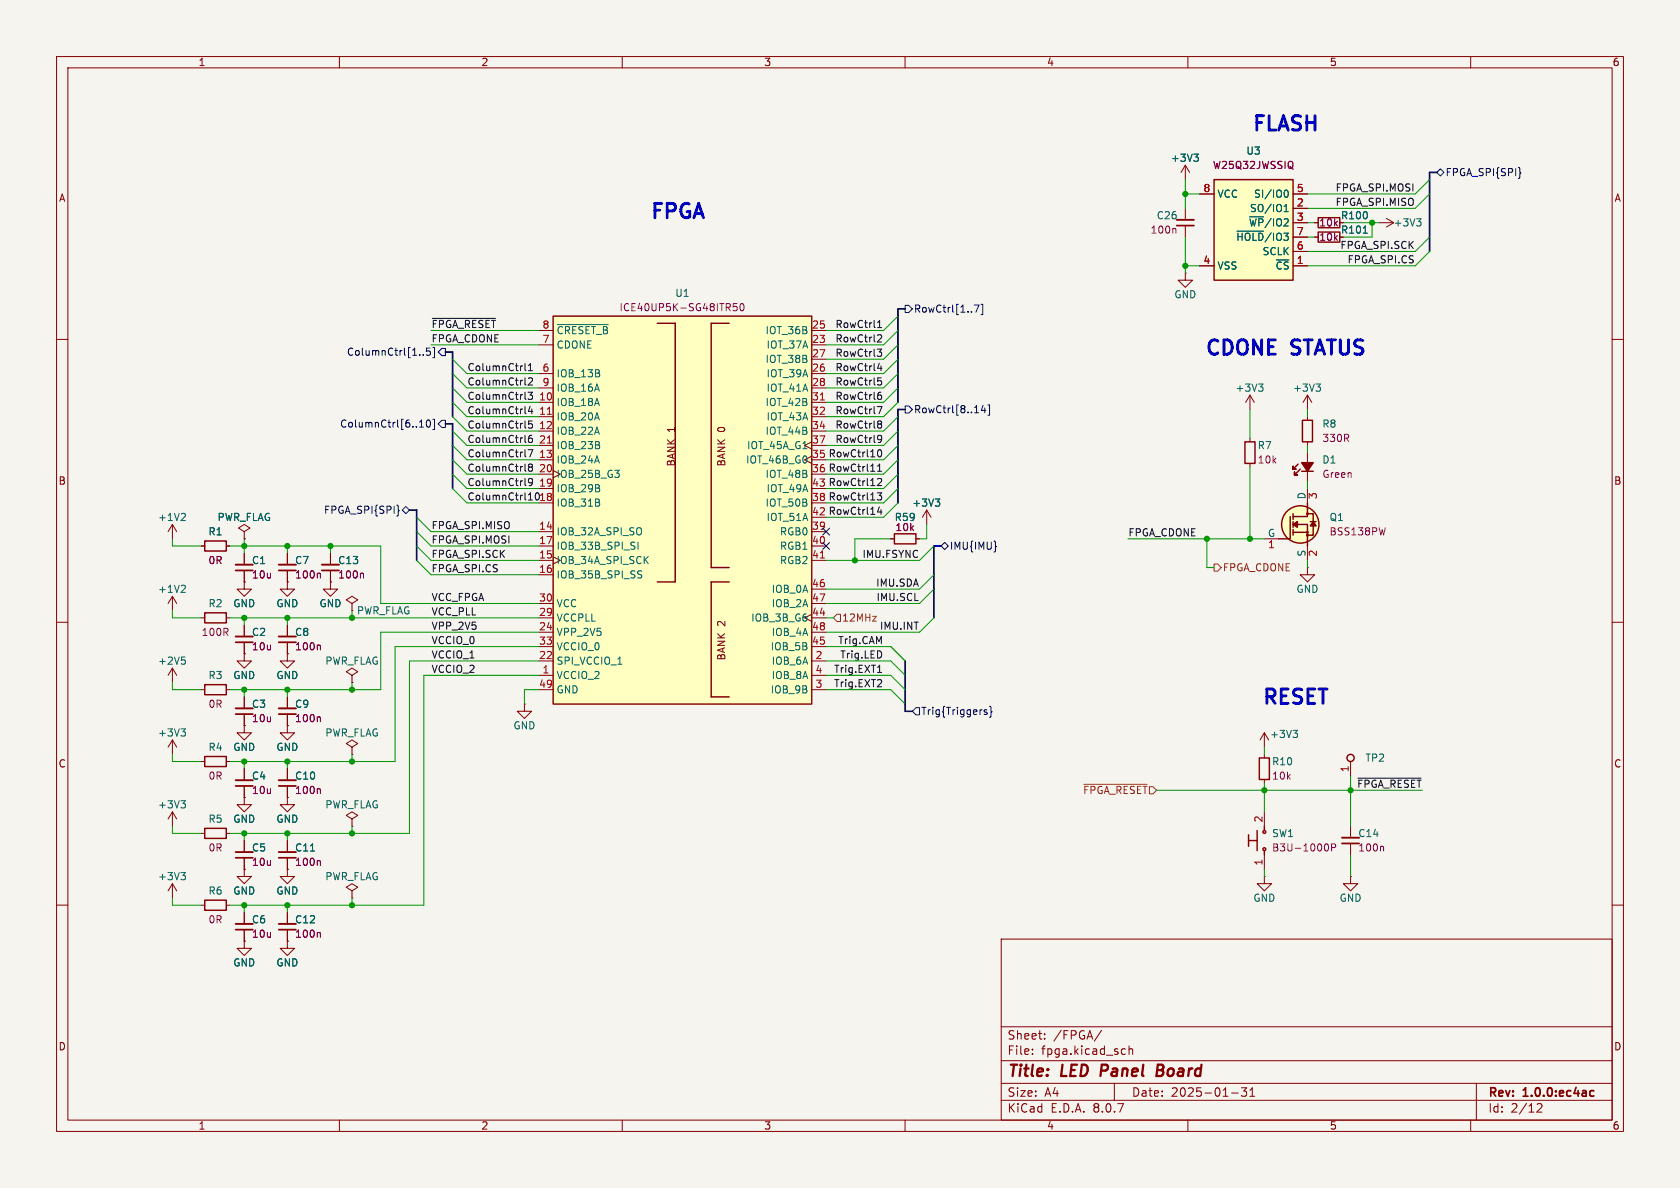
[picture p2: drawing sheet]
<svg xmlns="http://www.w3.org/2000/svg" width="297mm" height="210mm" viewBox="0 0 297 210" stroke-linecap="round" stroke-linejoin="round" font-family="sans-serif">
<path d="M0 0h297v210h-297z" fill="#f5f4ef" stroke="#f5f4ef" stroke-width=".18"/>
<g fill="none" stroke="#840000" stroke-width=".18">
<path d="M10 10h277v190h-277zM12 12h273v186h-273zM60 10v2M110 10v2M160 10v2M210 10v2M260 10v2M10 60h2M285 60h2M157.5 95.3h.6M161.9 95.3h.7M10 110h2"/>
<path d="M285 110h2M50.8 128.3v1.2h1.3l-1.3 1.3-1.3-1.3h1.3M50.8 128.3h.1M30.5 156.2v2.6M30.5 156.2l-.8 1.3M30.5 156.2l.7 1.3M238.8 146.1v2M238.8 149.1v2M10 160h2M35.6 160h.6M40 160h.6M43.2 166.4v1.2h1.2l-1.2 1.3-1.3-1.3h1.3"/>
<path d="M43.2 166.4h.1M43.2 161.3v2M43.2 164.3v2.1M50.8 166.4v1.2h1.3l-1.3 1.3-1.3-1.3h1.3M50.8 166.4h.1M177 166h108v32h-108zM285 160h2M60 198v2M110 198v2M160 198v2M177 194.5h108M177 191.5h108"/>
<path d="M177 187.5h108M177 181.5h108M182.5 186.3v.1M182.5 185.5v.1M184.7 183.6v.1M184.7 182.8v.1M194.7 182.1l-1.2 2M197 191.5v3M198.5 185.4l.5 .1M199 186.3l-.5 .1M199.6 185.5l.2-.1 .4 .1v.9M199.6 184.9v1.5"/>
<path d="M210 198v2M217.7 193.2h1.2M219.5 192.3h.9l-.5 .6 .4 .1v.7l-.2 .1h-.4l-.2-.1M221 193.8h.8M221 192.7l.4-.4v1.5M260 198v2M261 191.5v6.5M271.7 195.2l.6-.1 .2 .1 .1 .3-.9 1.1h.9"/>
</g>
<path d="M237.2 149.1h3.1M41.7 164.3h3M281.2 193.7h.6M281.2 192.9h.6" fill="none" stroke="#840000" stroke-width=".3"/>
<path d="M194.8 188.2l-.3 2M204.6 189.2h.6M205.2 189.2l.3 .1M205.4 188.2h-.7l-.3 2 1-.1M205.4 189.1l-.2 .1" fill="none" stroke="#840000" stroke-width=".4"/>
<path d="M237.2 148.1h3.1M41.7 163.3h3" fill="none" stroke="#840000" stroke-width=".33"/>
<path d="M244.4 149.6l.2 .2v.6" fill="none" stroke="#840084" stroke-width=".18"/>
<path d="M32 154.2h.8l-.4 .5M32.5 154.7l.3 .3v.3l-.3 .2" fill="none" stroke="#006464" stroke-width=".18"/>
<path d="M158.1 94.4h3.8v1.7h-3.8zM36.2 159.1h3.8v1.8h-3.8z" fill="none" stroke="#840000" stroke-width=".25"/>
<path d="M116.2 57.2h3.2v45.7h-3.2M128.9 57.2h-3.2v43.1h3.2M128.9 102.9h-3.2v20.3h3.2" fill="none" stroke="#ffffc2" stroke-width=".18"/>
<path d="M97.8 55.9h45.7v68.6h-45.7z" fill="#ffffc2"/>
<g fill="none" stroke="#840000" stroke-width=".25">
<path d="M97.8 55.9h45.7v68.6h-45.7zM116.2 57.2h3.2v45.7h-3.2M128.9 57.2h-3.2v43.1h3.2M220.1 78.1h1.8v3.8h-1.8zM229.5 82l-.9 .9v-.5v.5h.5h-.5M229.9 82.9l-1 1v-.5v.5h.5h-.5M230.1 83.3h2.1M128.9 102.9h-3.2v20.3h3.2M36.2 121h3.8v1.8h-3.8zM36.2 146.4h3.8v1.8h-3.8zM220.7 147.6v2M220.7 148.6h1.5"/>
<path d="M222.2 146.8v3.6M223.5 146.1v.7M223.5 150.4v.7"/>
<circle cx="223.5" cy="147.1" r=".25"/>
<circle cx="223.5" cy="150.1" r=".25"/>
</g>
<g fill="none" stroke="#840000" stroke-width=".18">
<path d="M95.2 58.4h2.6M143.5 58.4h2.5M95.2 71.1h2.6M95.2 73.7h2.6M95.2 76.2h2.6M95.2 78.7h2.6M95.2 61h2.6M95.2 66h2.6M95.2 68.6h2.6M143.5 78.1l-1.3 .6 1.3 .7M143.5 71.1h2.5M143.5 73.7h2.5"/>
<path d="M143.5 76.2h2.5M143.5 78.7h2.5M143.5 61h2.5M143.5 66h2.5M143.5 63.5h2.5M143.5 68.6h2.5M221 69.9v2.5M221 77.5v.6M221 69.9l-.8 1.2M221 69.9l.7 1.2M231.1 69.9v2.5M231.1 69.9l-.7 1.2"/>
<path d="M231.1 69.9l.8 1.2M95.2 81.3h2.6M95.2 94h2.6M95.2 99.1h2.6M95.2 96.5h2.6M95.2 88.9h2.6M95.2 86.4h2.6M95.2 83.8h2.6M97.8 98.4l1.3 .7-1.3 .6M97.8 83.2l1.3 .6-1.3 .7M143.5 80.6l-1.3 .7 1.3 .6M143.5 94h2.5"/>
<path d="M143.5 99.1h2.5M143.5 96.5h2.5M221 81.9v.7M231.1 80v1.9M231.1 83.2v1.9M95.2 119.4h2.6M95.2 101.6h2.6M95.2 116.8h2.6M95.2 111.8h2.6M95.2 109.2h2.6M95.2 106.7h2.6M95.2 114.3h2.6"/>
<path d="M143.5 108.6l-1.3 .6 1.3 .7M143.5 119.4h2.5M143.5 116.8h2.5M143.5 111.8h2.5M143.5 109.2h2.5M143.5 106.7h2.5M143.5 114.3h2.5M143.5 104.1h2.5M35.6 121.9h.6M40 121.9h.6M95.2 121.9h2.6M143.5 121.9h2.5"/>
<path d="M35.6 147.3h.6M40 147.3h.6M62.2 144.8l1-.7-1-.6-1 .6 1 .7v1.3M62.2 146.1h.1M223.5 154.9v1.3h1.3l-1.3 1.3-1.3-1.3h1.3M223.5 154.9h.1M223.5 143.5v2.6M223.5 151.1v2.6M238.8 154.9v1.3h1.2l-1.2 1.3-1.3-1.3h1.3M238.8 154.9h.1"/>
</g>
<path d="M96.8 73.2h.7M96.8 78.3h.7M145 70.7h.7M145 98.6h.7" fill="none" stroke="#a90000" stroke-width=".18"/>
<path d="M98.5 57.4h9M222.5 67.9h.8l-.4 .5M223 68.4l.3 .2v.3l-.3 .3M232.7 67.9h.7l-.4 .5M233.2 68.4l.2 .2v.3l-.2 .3M108.7 83.1h.8l-.5 .5M109.3 83.7l.2 .2-.2 .4M112.8 95.8v1.3M114.1 98.9l.5 .7M114.6 98.4l-.7 .7M113 101.5l.3 .1 .2 .3-.3 .3h-.3M113 100.9l.5 .1" fill="none" stroke="#006464" stroke-width=".18"/>
<path d="M130.3 53.7h-.6l-.1 .6 .2-.2 .4 .1 .1 .2v.4l-.2 .1-.5-.1M130.9 53.8l.2-.1a.68 .68 0 0 1 .5 .6 .68 .68 0 0 1-.5 .6l-.2-.1-.1-.3zM234.4 149.2a.68 .68 0 0 1 .5 .6 .68 .68 0 0 1-.5 .6M235.4 149.8h.6l.1-.2v-.3l-.7-.1v1.2" fill="none" stroke="#840084" stroke-width=".18"/>
<path d="M230.1 81.8h2.1l-1.1 1.5z" fill="#840000" stroke="#840000" stroke-width=".25"/>
<g fill="#ffffc2">
<path d="M228.6 94.1v.5z"/>
<path d="M228.6 93.6v.5z"/>
<path d="M228.6 92.7v.5z"/>
<path d="M228.6 92.2v.5z"/>
<path d="M228.6 90.8v1z"/>
</g>
<path d="M228.6 94.1h2.5" fill="none" stroke="#ffffc2" stroke-width=".18"/>
<g fill="#ffffc2">
<path d="M231.6 92.2h1.1z"/>
<path d="M228.6 92.7h2.5v3.8z"/>
<path d="M228.6 91.3l2.5-2.4v2.4z"/>
<path d="M231 90.8h1.2v3.8h-1.2z"/>
</g>
<g fill="#ffffc2" stroke="#ffffc2" stroke-width=".18">
<circle cx="229.9" cy="92.7" r="3.3"/>
<circle cx="231.1" cy="94.6" r=".13"/>
<circle cx="231.1" cy="94.1" r=".13"/>
<circle cx="231.1" cy="90.8" r=".13"/>
</g>
<g fill="none" stroke="#840000" stroke-width=".25">
<path d="M233 38.5h3.9v1.8h-3.9zM233 41h3.9v1.8h-3.9zM230.3 74.3h1.7v3.8h-1.7zM228.1 91.3v4h-2M228.6 92.7h2.5v3.8M228.6 90.8v1M228.6 92.2v1M228.6 93.6v1M228.6 94.1h2.5M231 90.8h1.2v3.8h-1.2M231.1 88.9v2.4h-2.5M231.6 92.2h1.1"/>
<path d="M36.2 133.7h3.8v1.8h-3.8z"/>
<circle cx="229.9" cy="92.7" r="3.3"/>
<circle cx="231.1" cy="90.8" r=".13"/>
<circle cx="231.1" cy="94.6" r=".13"/>
<circle cx="231.1" cy="94.1" r=".13"/>
</g>
<g fill="#840000" stroke="#840000" stroke-width=".25">
<path d="M228.6 92.7l.8-.5v1z"/>
<path d="M232.2 92.2l.5 .8h-1.1z"/>
</g>
<g fill="none" stroke="#840000" stroke-width=".18">
<path d="M209.5 29.2v2.6M209.5 36.8v2.1M209.5 39.9v2M209.5 29.2l-.7 1.3M209.5 29.2l.8 1.3M232.4 39.4h.6M243.8 39.4h2.6M245.1 38.6l1.3 .8M246.4 39.4l-1.3 .7M209.5 48.3v1.2h-1.2l1.2 1.3 1.3-1.3h-1.3M209.5 48.3h.1M232.4 41.9h.6"/>
<path d="M231.1 73.7v.6M231.1 78.1v.6M58.4 97.8v2M163.8 90.2v2.5M163.8 90.2l-.7 1.2M163.8 90.2l.8 1.2M223.5 95.3h2.6M231.1 86.4v2.5M231.1 96.5v2.6M58.4 100.8v2.1M62.2 106.7l1-.7-1-.6-1 .6 1 .7v1.3M62.2 108h.1"/>
<path d="M30.5 130.8v2.6M30.5 130.8l-.8 1.3M30.5 130.8l.7 1.3M35.6 134.6h.6M40 134.6h.6M43.2 128.3v1.2h1.2l-1.2 1.3-1.3-1.3h1.3M43.2 128.3h.1M43.2 123.2v2M43.2 126.2v2.1M43.2 135.9v2M43.2 138.9v2.1M50.8 135.9v2"/>
<path d="M50.8 138.9v2.1M30.5 143.5v2.6M30.5 143.5l-.8 1.3M30.5 143.5l.7 1.3M43.2 141v1.2h1.2l-1.2 1.3-1.3-1.3h1.3M43.2 141h.1M50.8 141v1.2h1.3l-1.3 1.3-1.3-1.3h1.3M50.8 141h.1M62.2 157.5l1-.7-1-.6-1 .6 1 .7v1.3M62.2 158.8h.1M50.8 161.3v2M50.8 164.3v2.1"/>
</g>
<path d="M207.7 40.4l.2 .2v.6M244.9 93.3l-.3 1.3M64.1 101.3l.2 .2v.7M56.5 139.4l.1 .2v.7M56.5 164.8l.1 .2v.7" fill="none" stroke="#840084" stroke-width=".18"/>
<path d="M208 39.9h3.1M56.9 100.8h3M41.7 138.9h3M41.7 126.2h3M49.3 138.9h3M49.3 164.3h3" fill="none" stroke="#840000" stroke-width=".3"/>
<path d="M208 38.9h3.1M56.9 99.8h3M41.7 137.9h3M41.7 125.2h3M49.3 137.9h3M49.3 163.3h3" fill="none" stroke="#840000" stroke-width=".33"/>
<path d="M211.1 27.2h.7l-.4 .5M211.6 27.7l.2 .3v.3l-.2 .2M250.4 38.7h.8l-.4 .5M251 39.2l.2 .2v.3l-.2 .2M241 41.2h.7M165.3 88.2h.8l-.4 .5M165.9 88.7l.2 .2v.3l-.2 .3M32 128.8h.8l-.4 .5M32.5 129.3l.3 .3v.3l-.3 .2M32 141.5h.8l-.4 .5M32.5 142l.3 .3v.3l-.3 .2" fill="none" stroke="#006464" stroke-width=".18"/>
<path d="M214.6 31.8h14v17.7h-14z" fill="#ffffc2"/>
<g fill="none" stroke="#840000" stroke-width=".25">
<path d="M214.6 31.8h14v17.7h-14zM36.2 95.6h3.8v1.8h-3.8zM36.2 108.3h3.8v1.8h-3.8zM222.6 134h1.8v3.8h-1.8z"/>
<circle cx="238.8" cy="134" r=".63"/>
</g>
<g fill="none" stroke="#840000" stroke-width=".18">
<path d="M212.1 34.3h2.5M228.6 36.8h2.5M228.6 39.4h2.5M228.6 34.3h2.5M232.4 39.4h.6M212.1 47h2.5M228.6 47h2.5M228.6 44.5h2.5M228.6 41.9h2.5M232.4 41.9h.6M30.5 92.7v2.6M30.5 92.7l-.8 1.3"/>
<path d="M30.5 92.7l.7 1.3M35.6 96.5h.6M40 96.5h.6M43.2 94l1-.7-1-.6-1 .6 1 .7v1.3M43.2 95.3h.1M43.2 97.8v2M50.8 97.8v2M58.4 97.8v2M157.5 95.3h.6M161.9 95.3h.7M30.5 105.4l-.8 1.3M30.5 105.4v2.6"/>
<path d="M30.5 118.1v2.6M30.5 105.4l.7 1.3M30.5 118.1l-.8 1.3M30.5 118.1l.7 1.3M35.6 109.2h.6M40 109.2h.6M43.2 115.6v1.2h1.2l-1.2 1.3-1.3-1.3h1.3M43.2 115.6h.1M43.2 102.9v1.2h1.2l-1.2 1.3-1.3-1.3h1.3M43.2 102.9h.1M43.2 100.8v2.1M43.2 110.5v2"/>
<path d="M43.2 113.5v2.1M50.8 115.6v1.2h1.3l-1.3 1.3-1.3-1.3h1.3M50.8 115.6h.1M50.8 102.9v1.2h1.3l-1.3 1.3-1.3-1.3h1.3M50.8 102.9h.1M50.8 100.8v2.1M50.8 110.5v2M50.8 113.5v2.1M58.4 102.9v1.2h1.3l-1.3 1.3-1.3-1.3h1.3M58.4 102.9h.1M58.4 100.8v2.1M62.2 119.4l1-.7-1-.6-1 .6 1 .7v1.3"/>
<path d="M231.1 100.3v1.3h1.3l-1.3 1.3-1.2-1.3h1.2M231.1 100.3h.1M43.2 128.3h.1M43.2 123.2v2M43.2 126.2v2.1M43.2 135.9v2M43.2 138.9v2.1M50.8 128.3h.1M50.8 123.2v2M50.8 126.2v2.1M50.8 135.9v2M50.8 138.9v2.1"/>
<path d="M62.2 120.7h.1M62.2 132.1l1-.7-1-.6-1 .6 1 .7v1.3M62.2 133.4h.1M92.7 124.5v1.2h1.3l-1.3 1.3-1.3-1.3h1.3M92.7 124.5h.1M223.5 129.5v2.6M223.5 133.4v.6M223.5 137.8v.6M223.5 129.5l-.7 1.3M223.5 129.5l.8 1.3M238.8 134.6v2.6M43.2 153.7v1.2h1.2l-1.2 1.3-1.3-1.3h1.3"/>
<path d="M43.2 153.7h.1M43.2 141h.1M43.2 148.6v2M43.2 151.6v2.1M50.8 153.7v1.2h1.3l-1.3 1.3-1.3-1.3h1.3M50.8 153.7h.1M50.8 141h.1M50.8 148.6v2M50.8 151.6v2.1M43.2 166.4h.1M43.2 161.3v2M43.2 164.3v2.1"/>
<path d="M50.8 166.4h.1M50.8 161.3v2M50.8 164.3v2.1"/>
</g>
<g fill="none" stroke="#006464" stroke-width=".18">
<path d="M211.1 27.2h.7l-.4 .5M211.6 27.7l.2 .3v.3l-.2 .2M227 37.4h.7M227 36.5l.4-.4v1.3M227.1 33.7l.2-.1a.68 .68 0 0 1 .5 .6 .68 .68 0 0 1-.5 .7l-.2-.2M218.7 40.9h4.7M241 41.2h.7M32.5 90.7l.3 .3-.1 .3-.7 .7h.8M165.3 88.2h.8l-.4 .5M165.9 88.7l.2 .2v.3l-.2 .3M32.1 116.1h.6M32.5 103.4l.3 .3-.1 .3-.7 .7h.8"/>
<path d="M32.5 116.6l.3 .3v.3l-.3 .2M228.6 129.1h.8l-.4 .5M229.1 129.6l.3 .2v.3l-.3 .3M54.9 150.4h.7"/>
</g>
<path d="M41.7 113.5h3M41.7 100.8h3M49.3 113.5h3M49.3 100.8h3M49.3 126.2h3M41.7 151.6h3M49.3 151.6h3" fill="none" stroke="#840000" stroke-width=".3"/>
<path d="M41.7 99.8h3M49.3 99.8h3M41.7 112.5h3M49.3 112.5h3M49.3 125.2h3M41.7 150.6h3M49.3 150.6h3" fill="none" stroke="#840000" stroke-width=".33"/>
<path d="M56.5 114l.1 .2v.7M56.5 101.3l.1 .2v.7M64.1 101.3l.2 .2v.7M56.5 126.7l.1 .2v.7M56.5 139.4l.1 .2v.7M56.5 152.1l.1 .2v.7M56.5 164.8l.1 .2v.7" fill="none" stroke="#840084" stroke-width=".18"/>
<path d="M214.6 99.7h.7l.6 .6-.6 .7h-.7zM148 108.6h.6v1.3h-.6l-.7-.7zM191.6 138.7h11.2" fill="none" stroke="#725600" stroke-width=".18"/>
<g fill="none" stroke="#000084" stroke-width=".18">
<path d="M254 30.5l.6-.7 .7 .7-.7 .6zM268.7 30.4l.2 .2-.2 .2M160 54h.7l.6 .6-.6 .6h-.7zM172.2 53.9h.9l-.6 1.3M173.4 53.8h.3v1.8h-.3M74.2 75.5h.7M74.3 74.5l.2-.3v1.3M74.8 62.7v.1M75.5 74.4l.2-.2a.68 .68 0 0 1 .4 .7 .68 .68 0 0 1-.4 .6l-.2-.1-.1-.4zM76 61.5h-.6v.6l.1-.1 .5 .1 .1 .2-.1 .4-.2 .1-.4-.1M76.5 74.1h.3v1.8h-.3M76.8 61.4v1.8h-.3"/>
<path d="M78.1 61.6h.6v1.3h-.6l-.6-.7zM78.1 74.3h.6v1.3h-.6l-.6-.7zM160 71.8h.7l.6 .6-.6 .6h-.7zM173.8 71.6l-.3 .9h.8M174.1 72.1v.9M174.6 71.6h.3v1.8h-.3M70.4 90.1l.2 .2-.2 .1M71.1 90.2l.7-.7 .6 .7-.6 .6zM145.4 93.4l1.3 1.2M145.4 95.9l1.3 1.2M146.7 93.4l-1.3 1.2M146.7 95.9l-1.3 1.2"/>
<path d="M166.4 96.5l.6-.6 .6 .6-.6 .7zM176 96.6h.2l-.2 .1M161.9 125.1h.7v1.3h-.7l-.6-.7zM174 125.7l.5 .4-.2 .2-.3-.1M174.5 125.5h-.3l-.2 .1M174.9 124.9l.3 .1v.6l.2 .2-.2 .2v.6l-.3 .2"/>
</g>
<g fill="none" stroke="#0f0f0f" stroke-width=".18">
<path d="M76.4 56.3h11.2M155.1 57l.4-.4v1.3M155.1 57.9h.8M155.3 59.2h.4l.2 .3-.8 .9h.8M92.8 64.3v1l.2 .2M92.9 78.2h.1M92.9 70.5l.1 .1M92.9 75.6l.1 .1M92.9 73.1h.1M92.9 68l.1 .1M93.4 79.5h.8l-.5 1.3M93.4 69.3h.7l-.4 .5 .4 .1v.6l-.2 .1-.5-.1"/>
<path d="M93.4 66.9l.5-.1 .2 .4-.7 .9h.7M93.4 65.5h.7M93.4 64.6l.4-.3v1.2M93.7 71.8l-.3 .9h.8M94 77h-.3a.86 .86 0 0 0 0 1.2l.4-.1v-.4l-.2-.3h-.2l-.3 .3M94 72.3v.8M94.1 74.4h-.6l-.1 .6 .2-.1 .4 .1 .1 .1v.5l-.2 .1-.5-.1M155.1 61.7h.8l-.5 .5 .4 .1 .1 .4-.3 .3h-.3M155.1 71.9h.8l-.5 1.2M155.1 80l.2-.4 .1-.1a.68 .68 0 0 1 .5 .6 .68 .68 0 0 1-.5 .7l-.1-.2-.2-.3M155.2 66.8h.6M155.3 67.3h.3l.3 .2-.2 .5-.4 .1"/>
<path d="M155.4 69.8h.2l.3 .3-.1 .4-.4 .1M155.4 74.4h.2l.3 .3-.3 .3M155.4 77l.4 .1a.84 .84 0 0 1-.3 1.1h-.2M155.4 75h.2M155.4 64.2l-.3 .9h.8M155.6 75l.3 .2v.2l-.2 .2-.3 .1M155.7 69.3l-.3 .1M155.7 64.7v.8M155.9 77.5l-.3 .2h-.2M92.9 80.7l.1 .1M92.9 85.8h.1M92.9 83.2l.1 .1"/>
<path d="M93.4 88.4h.7M93.7 82.6l-.3 .2 .1 .4 .2 .1 .3-.1 .1-.1v-.3l-.2-.2M93.7 82.6l-.3-.3 .3-.3h.2l.2 .3-.2 .3M93.7 82.6h.2M94.1 85.1l-.2 .3-.4-.1-.1-.2 .1-.5h.4l.2 .1a.84 .84 0 0 1-.3 1.1h-.3M94.8 87.2l-.2 .4 .2 .7M155.1 87.1h.8l-.5 .5 .4 .1v.6l-.2 .1-.5-.1M155.1 83.3h.8M155.1 82.4l.4-.4v1.3M155.1 84.7l.5-.1 .3 .3-.8 .9h.8M155.4 89.6l-.3 .9h.8M155.7 90.1v.8"/>
<path d="M155.1 118.9h.8M155.1 121.4h.8M155.8 120.3v.4M240.1 137.6h11.1"/>
</g>
<path d="M254 30.5h-1.3v14M160 54.6h-1.3v16.5M78.7 62.2h1.3v11.5M78.7 74.9h1.3v11.5M160 72.4h-1.3v16.5M72.4 90.2h1.3v8.9M166.4 96.5h-1.3v12.7M160 116.8v8.9h1.3" fill="none" stroke="#000084" stroke-width=".3"/>
<g fill="none" stroke="#009600" stroke-width=".18">
<path d="M209.5 34.3h2.6M209.5 31.8v5M231.1 39.4h1.3M237.5 39.4h6.3M242.6 39.4v2.5h-5.1M252.7 31.8l-2.5 2.5h-19.1M252.7 34.3l-2.5 2.5h-19.1M76.2 58.4h19M158.7 58.4l-2.5 2.6h-10.2M158.7 55.9l-2.5 2.5h-10.2M209.5 47h2.6M209.5 41.9v6.4"/>
<path d="M231.1 41.9h1.3M252.7 44.5l-2.5 2.5h-19.1M252.7 41.9l-2.5 2.6h-19.1M76.2 61h19M80 66l2.5 2.6h12.7M80 63.5l2.5 2.5h12.7M80 76.2l2.5 2.5h12.7M80 68.6l2.5 2.5h12.7M80 71.1l2.5 2.6h12.7M80 73.7l2.5 2.5h12.7M80 78.7l2.5 2.6h12.7M158.7 66l-2.5 2.6h-10.2"/>
<path d="M158.7 63.5l-2.5 2.5h-10.2M158.7 76.2l-2.5 2.5h-10.2M158.7 68.6l-2.5 2.5h-10.2M158.7 71.1l-2.5 2.6h-10.2M158.7 73.7l-2.5 2.5h-10.2M158.7 61l-2.5 2.5h-10.2M158.7 78.7l-2.5 2.6h-10.2M221 72.4v5.1M231.1 72.4v1.3M231.1 78.7v1.3M30.5 95.3v1.2h5.1M40.6 96.5h26.7v10.2h27.9"/>
<path d="M43.2 95.3v2.5M50.8 96.5v1.3M58.4 96.5v1.3M73.7 94l2.5 2.5h19M73.7 96.5l2.5 2.6h19M73.7 99.1l2.5 2.5h19M73.7 91.4l2.5 2.6h19M80 86.4l2.5 2.5h12.7M80 81.3l2.5 2.5h12.7M80 83.8l2.5 2.6h12.7M157.5 95.3h-6.4v3.8M158.7 86.4l-2.5 2.5h-10.2"/>
<path d="M158.7 88.9l-2.5 2.5h-10.2M158.7 81.3l-2.5 2.5h-10.2M158.7 83.8l-2.5 2.6h-10.2M163.8 92.7v2.6h-1.2M165.1 96.5l-2.5 2.6h-16.6M199.4 95.3h24.1M213.4 95.3v5h1.2M221 82.6v12.7M231.1 85.1v1.3M231.1 99.1v1.2M30.5 108v1.2h5.1M40.6 109.2h54.6"/>
<path d="M43.2 109.2v1.3M50.8 109.2v1.3M62.2 108v1.2M95.2 116.8h-22.8v30.5h-31.8M95.2 111.8h-27.9v10.1h-26.7M95.2 114.3h-25.4v20.3h-29.2M95.2 119.4h-20.3v40.6h-34.3M146 109.2h1.3M146 116.8h11.5l2.5 2.6M146 114.3h11.5l2.5 2.5M146 119.4h11.5l2.5 2.5M165.1 104.1l-2.5 2.6h-16.6"/>
<path d="M165.1 109.2l-2.5 2.6h-16.6M165.1 101.6l-2.5 2.5h-16.6M30.5 120.7v1.2h5.1M30.5 133.4v1.2h5.1M43.2 121.9v1.3M43.2 134.6v1.3M50.8 121.9v1.3M50.8 134.6v1.3M62.2 120.7v1.2M62.2 133.4v1.2M95.2 121.9h-2.5v2.6M146 121.9h11.5l2.5 2.6"/>
<path d="M204.5 139.7h47M223.5 132.1v1.3M223.5 138.4v5.1M238.8 137.2v8.9M30.5 158.8v1.2h5.1M30.5 146.1v1.2h5.1M43.2 147.3v1.3M50.8 147.3v1.3M62.2 146.1v1.2M62.2 158.8v1.2M223.5 153.7v1.2M238.8 151.1v3.8"/>
<path d="M43.2 160v1.3M50.8 160v1.3"/>
</g>
<g fill="#009600" stroke="#009600" stroke-width=".18">
<circle cx="238.8" cy="139.7" r=".46"/>
<circle cx="221" cy="95.3" r=".46"/>
<circle cx="213.4" cy="95.3" r=".46"/>
<circle cx="223.5" cy="139.7" r=".46"/>
<circle cx="151.1" cy="99.1" r=".46"/>
<circle cx="242.6" cy="39.4" r=".46"/>
<circle cx="209.5" cy="47" r=".46"/>
<circle cx="209.5" cy="34.3" r=".46"/>
<circle cx="62.2" cy="109.2" r=".46"/>
<circle cx="50.8" cy="121.9" r=".46"/>
<circle cx="43.2" cy="121.9" r=".46"/>
<circle cx="43.2" cy="134.6" r=".46"/>
<circle cx="62.2" cy="121.9" r=".46"/>
<circle cx="62.2" cy="134.6" r=".46"/>
<circle cx="50.8" cy="109.2" r=".46"/>
<circle cx="43.2" cy="109.2" r=".46"/>
<circle cx="43.2" cy="96.5" r=".46"/>
<circle cx="50.8" cy="96.5" r=".46"/>
<circle cx="43.2" cy="160" r=".46"/>
<circle cx="43.2" cy="147.3" r=".46"/>
<circle cx="62.2" cy="147.3" r=".46"/>
<circle cx="50.8" cy="147.3" r=".46"/>
<circle cx="50.8" cy="134.6" r=".46"/>
<circle cx="50.8" cy="160" r=".46"/>
<circle cx="62.2" cy="160" r=".46"/>
<circle cx="58.4" cy="96.5" r=".46"/>
</g>
<g font-size="3.5" fill="#0000c2">
<text x="221.1" y="23.9">FLASH</text>
<text x="114.7" y="39.4">FPGA</text>
<text x="212.7" y="63.5">CDONE</text>
<text x="228.4" y="63.5">STATUS</text>
<text x="222.9" y="125.2">RESET</text>
</g>
<g font-size="2.8" fill="#840000">
<text x="178" y="190.9">Title:</text>
<text x="187.7" y="190.9">LED</text>
<text x="195.4" y="190.9">Panel</text>
<text x="206.1" y="190.9">Board</text>
</g>
<g font-size="2.1" fill="#840000">
<text x="178" y="184">Sheet:</text>
<text x="186.2" y="184">/FPGA/</text>
<text x="178" y="186.7">File:</text>
<text x="184.1" y="186.7">fpga.kicad_sch</text>
<text x="178" y="196.9">KiCad</text>
<text x="178" y="194.1">Size:</text>
<text x="184.7" y="194.1">A4</text>
<text x="185.7" y="196.9">E.D.A.</text>
<text x="193.3" y="196.9">8.0.7</text>
<text x="200" y="194.1">Date:</text>
<text x="207" y="194.1">2025-01-31</text>
<text x="263" y="194.3">Rev:</text>
<text x="263" y="196.9">Id:</text>
<text x="267.1" y="196.9">2/12</text>
<text x="269.4" y="194.3">1.0.0:ec4ac</text>
</g>
<g font-size="1.8" fill="#840000">
<text x="35" y="11.9">1</text>
<text x="85" y="11.9">2</text>
<text x="135" y="11.9">3</text>
<text x="185" y="11.9">4</text>
<text x="235" y="11.9">5</text>
<text x="285" y="11.9">6</text>
<text x="10.3" y="35.9">A</text>
<text x="285.3" y="35.9">A</text>
<text x="237" y="39">R100</text>
<text x="237" y="41.5">R101</text>
<text x="119.5" y="76.4" transform="rotate(-90 119.5 76.4)">1</text>
<text x="128.4" y="76.4" transform="rotate(-90 128.4 76.4)">0</text>
<text x="119.5" y="82.6" transform="rotate(-90 119.5 82.6)">BANK</text>
<text x="128.4" y="82.6" transform="rotate(-90 128.4 82.6)">BANK</text>
<text x="10.3" y="85.9">B</text>
<text x="285.3" y="85.9">B</text>
<text x="128.4" y="110.7" transform="rotate(-90 128.4 110.7)">2</text>
<text x="128.4" y="116.8" transform="rotate(-90 128.4 116.8)">BANK</text>
<text x="10.3" y="135.9">C</text>
<text x="285.3" y="135.9">C</text>
<text x="10.3" y="185.9">D</text>
<text x="285.3" y="185.9">D</text>
<text x="35" y="199.9">1</text>
<text x="85" y="199.9">2</text>
<text x="135" y="199.9">3</text>
<text x="185" y="199.9">4</text>
<text x="235" y="199.9">5</text>
<text x="285" y="199.9">6</text>
</g>
<g font-size="1.8" fill="#006464">
<text x="206.9" y="28.8">+3V3</text>
<text x="220.2" y="27.5">U3</text>
<text x="215.1" y="35.2">VCC</text>
<text x="221.6" y="35.2">SI/IO0</text>
<text x="204.4" y="39">C26</text>
<text x="220.7" y="40.2">~{WP}/IO2</text>
<text x="220.9" y="37.7">SO/IO1</text>
<text x="246.3" y="40.2">+3V3</text>
<text x="215.1" y="47.9">VSS</text>
<text x="218.5" y="42.8">~{HOLD}/IO3</text>
<text x="223.1" y="45.3">SCLK</text>
<text x="225.4" y="47.9">~{CS}</text>
<text x="119.3" y="52.7">U1</text>
<text x="207.5" y="52.9">GND</text>
<text x="98.3" y="59.3">~{CRESET_B}</text>
<text x="135.2" y="59.3">IOT_36B</text>
<text x="98.3" y="61.8">CDONE</text>
<text x="135.2" y="64.4">IOT_38B</text>
<text x="135.4" y="61.8">IOT_37A</text>
<text x="98.3" y="72">IOB_18A</text>
<text x="98.3" y="66.9">IOB_13B</text>
<text x="98.3" y="69.4">IOB_16A</text>
<text x="135.2" y="72">IOT_42B</text>
<text x="135.4" y="66.9">IOT_39A</text>
<text x="135.4" y="69.4">IOT_41A</text>
<text x="218.3" y="69.4">+3V3</text>
<text x="228.5" y="69.4">+3V3</text>
<text x="98.3" y="74.5">IOB_20A</text>
<text x="98.3" y="77.1">IOB_22A</text>
<text x="135.2" y="77.1">IOT_44B</text>
<text x="135.4" y="74.5">IOT_43A</text>
<text x="233.7" y="75.8">R8</text>
<text x="98.3" y="82.1">IOB_24A</text>
<text x="98.3" y="79.6">IOB_23B</text>
<text x="131.8" y="82.1">IOT_46B_G0</text>
<text x="132" y="79.6">IOT_45A_G1</text>
<text x="222.2" y="79.6">R7</text>
<text x="233.7" y="82.1">D1</text>
<text x="98.3" y="89.8">IOB_31B</text>
<text x="98.3" y="87.2">IOB_29B</text>
<text x="98.3" y="84.7">IOB_25B_G3</text>
<text x="135.2" y="84.7">IOT_48B</text>
<text x="135.2" y="89.8">IOT_50B</text>
<text x="135.4" y="87.2">IOT_49A</text>
<text x="161.2" y="89.8">+3V3</text>
<text x="230.9" y="88.4" transform="rotate(-90 230.9 88.4)">D</text>
<text x="27.8" y="92.3">+1V2</text>
<text x="36.8" y="94.8">R1</text>
<text x="38.4" y="92.3">PWR_FLAG</text>
<text x="98.3" y="94.8">IOB_32A_SPI_SO</text>
<text x="135.4" y="92.3">IOT_51A</text>
<text x="137.8" y="94.8">RGB0</text>
<text x="158.1" y="92.3">R59</text>
<text x="224.1" y="95">G</text>
<text x="234.9" y="92.3">Q1</text>
<text x="44.4" y="99.9">C1</text>
<text x="52.1" y="99.9">C7</text>
<text x="59.7" y="99.9">C13</text>
<text x="98.3" y="99.9">IOB_34A_SPI_SCK</text>
<text x="98.3" y="97.4">IOB_33B_SPI_SI</text>
<text x="137.8" y="97.4">RGB1</text>
<text x="137.8" y="99.9">RGB2</text>
<text x="230.9" y="98.5" transform="rotate(-90 230.9 98.5)">S</text>
<text x="27.8" y="105">+1V2</text>
<text x="36.8" y="107.5">R2</text>
<text x="41.1" y="107.5">GND</text>
<text x="48.8" y="107.5">GND</text>
<text x="56.4" y="107.5">GND</text>
<text x="98.3" y="102.5">IOB_35B_SPI_SS</text>
<text x="98.3" y="107.5">VCC</text>
<text x="136.3" y="105">IOB_0A</text>
<text x="136.3" y="107.5">IOB_2A</text>
<text x="229.1" y="105">GND</text>
<text x="44.4" y="112.6">C2</text>
<text x="52.1" y="112.6">C8</text>
<text x="63" y="108.8">PWR_FLAG</text>
<text x="98.3" y="112.6">VPP_2V5</text>
<text x="98.3" y="110.1">VCCPLL</text>
<text x="132.7" y="110.1">IOB_3B_G6</text>
<text x="136.3" y="112.6">IOB_4A</text>
<text x="27.8" y="117.7">+2V5</text>
<text x="57.4" y="117.7">PWR_FLAG</text>
<text x="98.3" y="117.7">SPI_VCCIO_1</text>
<text x="98.3" y="115.2">VCCIO_0</text>
<text x="136.1" y="115.2">IOB_5B</text>
<text x="136.3" y="117.7">IOB_6A</text>
<text x="36.8" y="120.2">R3</text>
<text x="41.1" y="120.2">GND</text>
<text x="44.4" y="125.3">C3</text>
<text x="48.8" y="120.2">GND</text>
<text x="52.1" y="125.3">C9</text>
<text x="98.3" y="120.2">VCCIO_2</text>
<text x="98.3" y="122.8">GND</text>
<text x="136.1" y="122.8">IOB_9B</text>
<text x="136.3" y="120.2">IOB_8A</text>
<text x="27.8" y="130.4">+3V3</text>
<text x="57.4" y="130.4">PWR_FLAG</text>
<text x="90.7" y="129.1">GND</text>
<text x="224.4" y="130.7">+3V3</text>
<text x="36.8" y="132.9">R4</text>
<text x="41.1" y="132.9">GND</text>
<text x="48.8" y="132.9">GND</text>
<text x="224.8" y="135.5">R10</text>
<text x="241.3" y="134.8">TP2</text>
<text x="27.8" y="143.1">+3V3</text>
<text x="44.4" y="138">C4</text>
<text x="52.1" y="138">C10</text>
<text x="57.4" y="143.1">PWR_FLAG</text>
<text x="36.8" y="145.6">R5</text>
<text x="41.1" y="145.6">GND</text>
<text x="48.8" y="145.6">GND</text>
<text x="224.8" y="148.2">SW1</text>
<text x="240" y="148.2">C14</text>
<text x="27.8" y="155.8">+3V3</text>
<text x="44.4" y="150.7">C5</text>
<text x="52.1" y="150.7">C11</text>
<text x="57.4" y="155.8">PWR_FLAG</text>
<text x="36.8" y="158.3">R6</text>
<text x="41.1" y="158.3">GND</text>
<text x="48.8" y="158.3">GND</text>
<text x="221.5" y="159.6">GND</text>
<text x="236.7" y="159.6">GND</text>
<text x="44.4" y="163.4">C6</text>
<text x="52.1" y="163.4">C12</text>
<text x="41.1" y="171">GND</text>
<text x="48.8" y="171">GND</text>
</g>
<g font-size="1.8" fill="#a90000">
<text x="212.7" y="34">8</text>
<text x="229.2" y="34">5</text>
<text x="229.2" y="36.6">2</text>
<text x="229.2" y="39.1">3</text>
<text x="229.2" y="41.7">7</text>
<text x="212.7" y="46.7">4</text>
<text x="229.2" y="46.7">1</text>
<text x="229.2" y="44.2">6</text>
<text x="95.8" y="58.2">8</text>
<text x="143.5" y="58.2">25</text>
<text x="95.8" y="65.8">6</text>
<text x="95.8" y="60.7">7</text>
<text x="143.5" y="60.7">23</text>
<text x="143.5" y="65.8">26</text>
<text x="143.5" y="63.2">27</text>
<text x="95.2" y="70.9">10</text>
<text x="95.8" y="68.3">9</text>
<text x="143.5" y="68.3">28</text>
<text x="143.5" y="70.9">31</text>
<text x="95.2" y="73.4">11</text>
<text x="95.2" y="75.9">12</text>
<text x="143.5" y="73.4">32</text>
<text x="143.5" y="75.9">34</text>
<text x="95.2" y="81">13</text>
<text x="95.2" y="83.6">20</text>
<text x="95.2" y="78.5">21</text>
<text x="143.5" y="78.5">37</text>
<text x="95.2" y="86.1">19</text>
<text x="233.1" y="88.3" transform="rotate(-90 233.1 88.3)">3</text>
<text x="95.2" y="93.7">14</text>
<text x="143.5" y="93.7">39</text>
<text x="95.2" y="98.8">15</text>
<text x="95.2" y="101.3">16</text>
<text x="95.2" y="96.3">17</text>
<text x="143.5" y="96.3">40</text>
<text x="143.5" y="98.8">41</text>
<text x="224.1" y="97.2">1</text>
<text x="233.1" y="98.5" transform="rotate(-90 233.1 98.5)">2</text>
<text x="95.2" y="106.4">30</text>
<text x="143.5" y="103.9">46</text>
<text x="143.5" y="106.4">47</text>
<text x="95.2" y="111.5">24</text>
<text x="95.2" y="109">29</text>
<text x="143.5" y="109">44</text>
<text x="143.5" y="111.5">48</text>
<text x="95.2" y="116.6">22</text>
<text x="95.2" y="114">33</text>
<text x="95.8" y="119.1">1</text>
<text x="143.5" y="114">45</text>
<text x="144.1" y="116.6">2</text>
<text x="144.1" y="119.1">4</text>
<text x="95.2" y="121.7">49</text>
<text x="144.1" y="121.7">3</text>
<text x="238.5" y="136.6" transform="rotate(-90 238.5 136.6)">1</text>
<text x="223.3" y="145.5" transform="rotate(-90 223.3 145.5)">2</text>
<text x="223.3" y="153.1" transform="rotate(-90 223.3 153.1)">1</text>
</g>
<g font-size="1.8" fill="#840084">
<text x="214.3" y="30.1">W25Q32JWSSIQ</text>
<text x="203.3" y="41.5">100n</text>
<text x="233.1" y="40.2">10k</text>
<text x="233.1" y="42.8">10k</text>
<text x="109.4" y="55.2">ICE40UP5K-SG48ITR50</text>
<text x="222.2" y="82.1">10k</text>
<text x="233.7" y="78.3">330R</text>
<text x="233.7" y="84.7">Green</text>
<text x="158.2" y="94.1">10k</text>
<text x="234.9" y="94.8">BSS138PW</text>
<text x="36.8" y="99.9">0R</text>
<text x="44.4" y="102.5">10u</text>
<text x="52.1" y="102.5">100n</text>
<text x="59.7" y="102.5">100n</text>
<text x="35.6" y="112.6">100R</text>
<text x="44.4" y="115.2">10u</text>
<text x="52.1" y="115.2">100n</text>
<text x="36.8" y="125.3">0R</text>
<text x="44.4" y="127.9">10u</text>
<text x="52.1" y="127.9">100n</text>
<text x="36.8" y="138">0R</text>
<text x="44.4" y="140.6">10u</text>
<text x="52.1" y="140.6">100n</text>
<text x="224.8" y="138">10k</text>
<text x="36.8" y="150.7">0R</text>
<text x="44.4" y="153.3">10u</text>
<text x="52.1" y="153.3">100n</text>
<text x="224.8" y="150.7">B3U-1000P</text>
<text x="240" y="150.7">100n</text>
<text x="36.8" y="163.4">0R</text>
<text x="44.4" y="166">10u</text>
<text x="52.1" y="166">100n</text>
</g>
<g font-size="1.8" fill="#0f0f0f">
<text x="236" y="33.9">FPGA_SPI.MOSI</text>
<text x="236" y="36.5">FPGA_SPI.MISO</text>
<text x="236.9" y="44.1">FPGA_SPI.SCK</text>
<text x="238.1" y="46.6">FPGA_SPI.CS</text>
<text x="76.2" y="58.1">~{FPGA_RESET}</text>
<text x="147.6" y="58.1">RowCtrl1</text>
<text x="76.2" y="60.6">FPGA_CDONE</text>
<text x="82.5" y="65.7">ColumnCtrl1</text>
<text x="147.6" y="60.6">RowCtrl2</text>
<text x="147.6" y="63.2">RowCtrl3</text>
<text x="147.6" y="65.7">RowCtrl4</text>
<text x="82.5" y="70.8">ColumnCtrl3</text>
<text x="82.5" y="68.2">ColumnCtrl2</text>
<text x="147.6" y="68.2">RowCtrl5</text>
<text x="147.6" y="70.8">RowCtrl6</text>
<text x="82.5" y="75.9">ColumnCtrl5</text>
<text x="82.5" y="73.3">ColumnCtrl4</text>
<text x="147.6" y="73.3">RowCtrl7</text>
<text x="147.6" y="75.9">RowCtrl8</text>
<text x="82.5" y="80.9">ColumnCtrl7</text>
<text x="82.5" y="78.4">ColumnCtrl6</text>
<text x="82.5" y="83.5">ColumnCtrl8</text>
<text x="143.5" y="81">35 RowCtrl10</text>
<text x="143.5" y="83.6">36 RowCtrl11</text>
<text x="147.6" y="78.4">RowCtrl9</text>
<text x="82.5" y="88.6">ColumnCtrl10</text>
<text x="82.5" y="86">ColumnCtrl9</text>
<text x="95.2" y="88.6">18</text>
<text x="143.5" y="88.6">38 RowCtrl13</text>
<text x="143.5" y="86.1">43 RowCtrl12</text>
<text x="76.2" y="93.6">FPGA_SPI.MISO</text>
<text x="143.5" y="91.2">42 RowCtrl14</text>
<text x="199.4" y="94.9">FPGA_CDONE</text>
<text x="76.2" y="98.7">FPGA_SPI.SCK</text>
<text x="76.2" y="96.2">FPGA_SPI.MOSI</text>
<text x="76.2" y="101.3">FPGA_SPI.CS</text>
<text x="152.4" y="98.7">IMU.FSYNC</text>
<text x="76.2" y="106.3">VCC_FPGA</text>
<text x="154.8" y="103.8">IMU.SDA</text>
<text x="154.9" y="106.3">IMU.SCL</text>
<text x="76.2" y="108.9">VCC_PLL</text>
<text x="76.2" y="111.4">VPP_2V5</text>
<text x="76.2" y="114">VCCIO_0</text>
<text x="148.1" y="114">Trig.CAM</text>
<text x="155.5" y="111.4">IMU.INT</text>
<text x="76.2" y="119">VCCIO_2</text>
<text x="76.2" y="116.5">VCCIO_1</text>
<text x="147.4" y="119">Trig.EXT1</text>
<text x="148.4" y="116.5">Trig.LED</text>
<text x="147.4" y="121.6">Trig.EXT2</text>
<text x="239.8" y="139.4">~{FPGA_RESET}</text>
</g>
<g font-size="1.8" fill="#000084">
<text x="255.5" y="31.3">FPGA_SPI{SPI}</text>
<text x="161.5" y="55.5">RowCtrl[1..7]</text>
<text x="61.2" y="63.1">ColumnCtrl[1..5]</text>
<text x="60" y="75.8">ColumnCtrl[6..10]</text>
<text x="161.5" y="73.3">RowCtrl[8..14]</text>
<text x="57.2" y="91">FPGA_SPI{SPI}</text>
<text x="167.8" y="97.4">IMU{IMU}</text>
<text x="162.8" y="126.6">Trig{Triggers}</text>
</g>
<g font-size="1.8" fill="#725600">
<text x="216.1" y="101.2">FPGA_CDONE</text>
<text x="148.8" y="110.1">12MHz</text>
<text x="191.4" y="140.6">~{FPGA_RESET}</text>
</g>
</svg>
